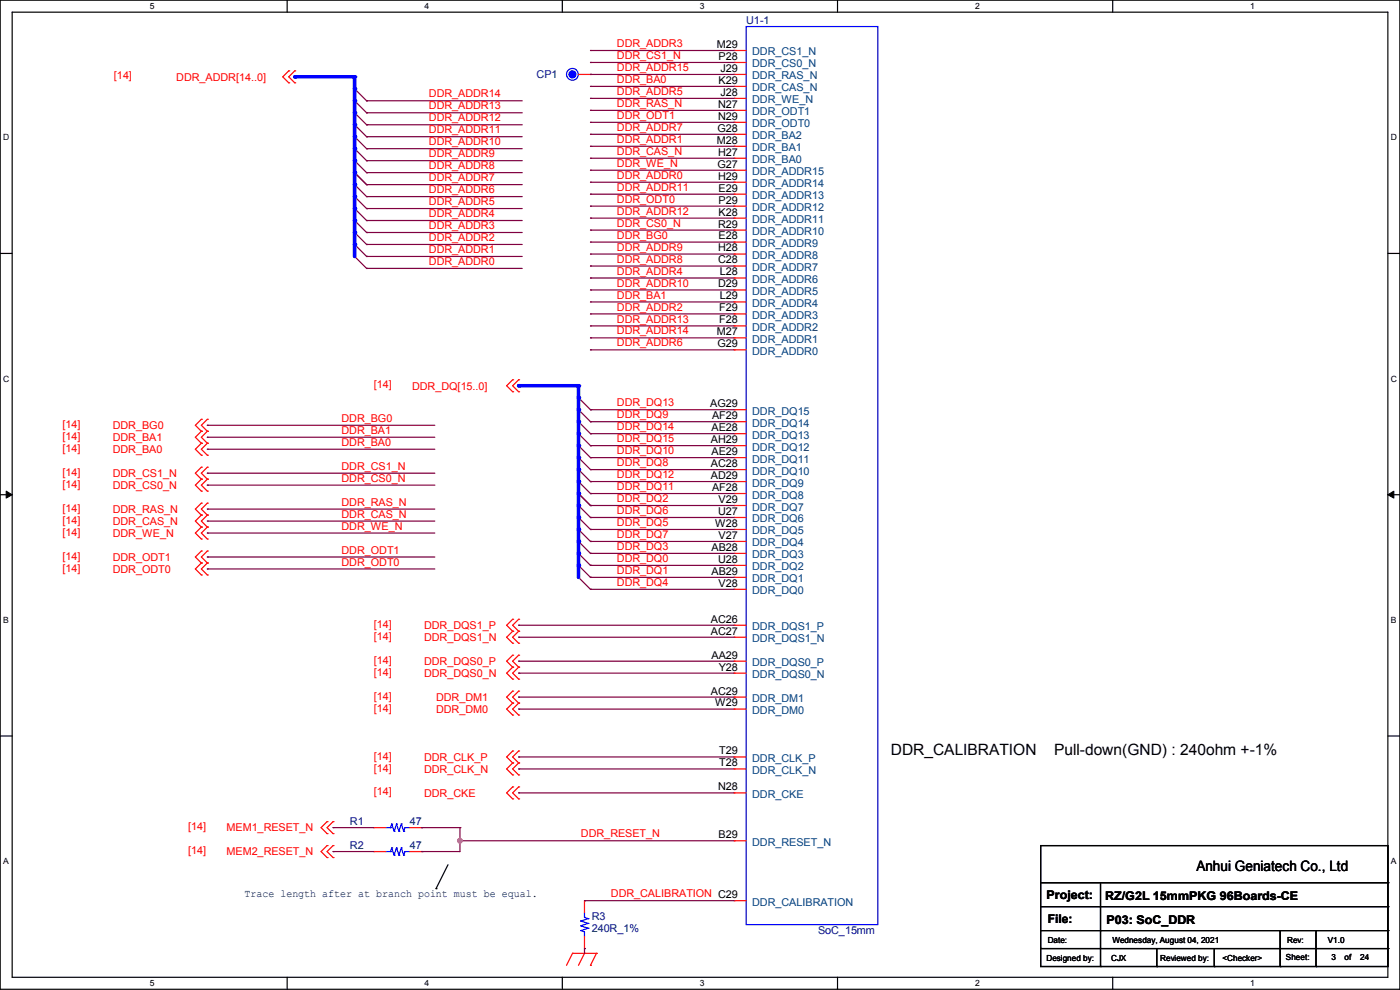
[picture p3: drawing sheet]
<svg xmlns="http://www.w3.org/2000/svg" width="297mm" height="210mm" viewBox="0 0 297 210" stroke-linecap="round" stroke-linejoin="round" font-family="sans-serif">
<path d="M0 0h297v209.8h-297zM2.6 2.6h291.8v204.7h-291.8z" fill="none" stroke="#000" stroke-width=".25"/>
<g fill="#fff">
<path d="M31.7 .3h1v2h-1z"/>
<path d="M31.7 207.6h1v1.9h-1z"/>
</g>
<path d="M60.9 0v2.6M60.9 207.3v2.5" fill="none" stroke="#000" stroke-width=".25"/>
<g fill="#fff">
<path d="M90.1 .3h1v2h-1z"/>
<path d="M90.1 207.6h1v1.9h-1z"/>
</g>
<path d="M119.3 0v2.6M119.3 207.3v2.5" fill="none" stroke="#000" stroke-width=".25"/>
<g fill="#fff">
<path d="M148.5 .3h.9v2h-.9z"/>
<path d="M148.5 207.6h.9v1.9h-.9z"/>
</g>
<path d="M177.7 0v2.6M177.7 207.3v2.5" fill="none" stroke="#000" stroke-width=".25"/>
<g fill="#fff">
<path d="M206.8 .3h1v2h-1z"/>
<path d="M206.8 207.6h1v1.9h-1z"/>
</g>
<path d="M236.1 0v2.6M236.1 207.3v2.5" fill="none" stroke="#000" stroke-width=".25"/>
<g fill="#fff">
<path d="M265.2 .3h1v2h-1z"/>
<path d="M265.2 207.6h1v1.9h-1z"/>
<path d="M.7 28.2h1.2v1.9h-1.2z"/>
<path d="M295.1 28.2h1.2v1.9h-1.2z"/>
<path d="M.7 79.3h1.2v2h-1.2z"/>
<path d="M295.1 79.3h1.2v2h-1.2z"/>
</g>
<path d="M0 53.8h2.6M294.4 53.8h2.6" fill="none" stroke="#000" stroke-width=".25"/>
<g fill="#fff">
<path d="M.7 130.5h1.2v2h-1.2z"/>
<path d="M295.1 130.5h1.1v2h-1.1z"/>
</g>
<path d="M0 104.9h2.6M294.4 104.9h2.6" fill="none" stroke="#000" stroke-width=".25"/>
<path d="M1.3 104.2l1.3 .7-1.3 .8zM294.4 104.9l1.3-.7v1.5z" fill="#000" stroke="#000" stroke-width=".21"/>
<g fill="#fff">
<path d="M.7 181.7h1.2v2h-1.2z"/>
<path d="M295.1 181.7h1.1v2h-1.1z"/>
</g>
<g fill="none" stroke="#000" stroke-width=".25">
<path d="M0 156.1h2.6M294.4 156.1h2.6M220.8 179.4h73.6v25.6h-73.6zM92.5 188.5h.1M95 183.4l-2.5 5.1M220.8 187.2h73.6M220.8 192.3h73.6M220.8 197.4h73.6M233.5 187.2v17.8M271.6 197.4v7.6M279.2 197.4v7.6M294.4 187.2h.1"/>
<path d="M294.4 192.3h.1M294.4 197.4h.1M220.8 201.2h73.6M233.5 205h.1M245.4 205h.1M245.4 201.2v3.8M257.6 205h.1M257.6 201.2v3.8M271.6 205h.1M279.2 205h.1M294.4 201.2h.1"/>
</g>
<g fill="none" stroke="#f00" stroke-width=".25">
<path d="M61.3 15h.1M61.3 17.6h.1M61.3 15l-1.3 1.3 1.3 1.3M62.5 15h.1M62.5 17.6h.1M62.5 15l-1.2 1.3 1.2 1.3M122.7 15.8h2.6M125.3 15.8h.1M155.7 15.8h.1M155.7 18.3h.1M155.7 10.7h.1M155.7 13.3h.1"/>
<path d="M155.7 15.8h2.6M155.7 18.3h2.6M155.7 10.7h2.6M155.7 13.3h2.6M155.7 36.1h.1M155.7 38.7h.1M155.7 23.4h.1M155.7 26h.1M155.7 28.5h.1M155.7 31h.1M155.7 33.6h.1M155.7 20.9h.1"/>
<path d="M155.7 36.1h2.6M155.7 38.7h2.6M155.7 23.4h2.6M155.7 26h2.6M155.7 28.5h2.6M155.7 31h2.6M155.7 33.6h2.6M155.7 20.9h2.6M155.7 41.2h.1M155.7 43.7h.1M155.7 46.3h.1M155.7 48.8h.1"/>
<path d="M155.7 51.4h.1M155.7 53.9h.1M155.7 56.4h.1M155.7 59h.1M155.7 41.2h2.6M155.7 43.7h2.6M155.7 46.3h2.6M155.7 48.8h2.6M155.7 51.4h2.6M155.7 53.9h2.6M155.7 56.4h2.6M155.7 59h2.6"/>
<path d="M155.7 61.5h.1M155.7 64.1h.1M155.7 66.6h.1M155.7 69.1h.1M155.7 71.7h.1M155.7 74.2h.1M155.7 61.5h2.6M155.7 64.1h2.6M155.7 66.6h2.6M155.7 69.1h2.6M155.7 71.7h2.6M155.7 74.2h2.6"/>
<path d="M42.7 88.9h.1M42.7 91.5h.1M42.7 94h.1M42.7 96.6h.1M42.7 99.1h.1M42.7 88.9l-1.3 1.3 1.3 1.3M42.7 91.5l-1.3 1.3 1.3 1.2M42.7 94l-1.3 1.3 1.3 1.3M42.7 99.1l-1.3 1.3 1.3 1.2M44 88.9h.1M44 91.5h.1M44 94h.1"/>
<path d="M44 96.6h.1M44 99.1h.1M44 88.9l-1.3 1.3 1.3 1.3M44 91.5l-1.3 1.3 1.3 1.2M44 94l-1.3 1.3 1.3 1.3M44 99.1l-1.3 1.3 1.3 1.2M108.8 80.6h.1M108.8 83.1h.1M108.8 80.6l-1.3 1.2 1.3 1.3M110 80.6h.1M110 83.1h.1M110 80.6l-1.2 1.2 1.2 1.3"/>
<path d="M155.7 86.9h.1M155.7 89.5h.1M155.7 92h.1M155.7 94.5h.1M155.7 97.1h.1M155.7 99.6h.1M155.7 86.9h2.6M155.7 89.5h2.6M155.7 92h2.6M155.7 94.5h2.6M155.7 97.1h2.6M155.7 99.6h2.6"/>
<path d="M42.7 101.6h.1M42.7 104.2h.1M42.7 106.7h.1M42.7 109.3h.1M42.7 111.8h.1M42.7 114.3h.1M42.7 116.9h.1M42.7 119.4h.1M42.7 101.6l-1.3 1.3 1.3 1.3M42.7 106.7l-1.3 1.3 1.3 1.3M42.7 109.3l-1.3 1.2 1.3 1.3M42.7 111.8l-1.3 1.3 1.3 1.2"/>
<path d="M42.7 116.9l-1.3 1.3 1.3 1.2M42.7 119.4l-1.3 1.3 1.3 1.3M44 101.6h.1M44 104.2h.1M44 106.7h.1M44 109.3h.1M44 111.8h.1M44 114.3h.1M44 116.9h.1M44 119.4h.1M44 101.6l-1.3 1.3 1.3 1.3M44 106.7l-1.3 1.3 1.3 1.3"/>
<path d="M44 109.3l-1.3 1.2 1.3 1.3M44 111.8l-1.3 1.3 1.3 1.2M44 116.9l-1.3 1.3 1.3 1.2M44 119.4l-1.3 1.3 1.3 1.3M155.7 102.2h.1M155.7 104.7h.1M155.7 107.2h.1M155.7 109.8h.1M155.7 112.3h.1M155.7 114.9h.1M155.7 117.4h.1M155.7 119.9h.1"/>
<path d="M155.7 102.2h2.6M155.7 104.7h2.6M155.7 107.2h2.6M155.7 109.8h2.6M155.7 112.3h2.6M155.7 114.9h2.6M155.7 117.4h2.6M155.7 119.9h2.6M42.7 122h.1M44 122h.1M108.8 131.4h.1M108.8 133.9h.1"/>
<path d="M108.8 136.4h.1M108.8 139h.1M108.8 131.4l-1.3 1.2 1.3 1.3M108.8 133.9l-1.3 1.3 1.3 1.2M108.8 139l-1.3 1.3 1.3 1.2M110 131.4h.1M110 133.9h.1M110 136.4h.1M110 139h.1M110 131.4l-1.2 1.2 1.2 1.3M110 133.9l-1.2 1.3 1.2 1.2M110 139l-1.2 1.3 1.2 1.2"/>
<path d="M155.7 122.5h.1M155.7 125h.1M155.7 132.6h.1M155.7 135.2h.1M155.7 122.5h2.6M155.7 125h2.6M155.7 132.6h2.6M155.7 135.2h2.6M108.8 141.5h.1M108.8 144.1h.1M108.8 146.6h.1M108.8 149.1h.1"/>
<path d="M108.8 151.7h.1M108.8 159.3h.1M108.8 141.5l-1.3 1.3 1.3 1.3M108.8 146.6l-1.3 1.3 1.3 1.2M108.8 149.1l-1.3 1.3 1.3 1.3M108.8 159.3l-1.3 1.3 1.3 1.2M110 141.5h.1M110 144.1h.1M110 146.6h.1M110 149.1h.1M110 151.7h.1M110 159.3h.1"/>
<path d="M110 141.5l-1.2 1.3 1.2 1.3M110 146.6l-1.2 1.3 1.2 1.2M110 149.1l-1.2 1.3 1.2 1.3M110 159.3l-1.2 1.3 1.2 1.2M155.7 140.3h.1M155.7 142.8h.1M155.7 147.9h.1M155.7 150.4h.1M155.7 140.3h2.6M155.7 142.8h2.6M155.7 147.9h2.6M155.7 150.4h2.6"/>
<path d="M69.4 174.3h.1M69.4 176.8h.1M69.4 179.4h.1M69.4 174.3l-1.3 1.3 1.3 1.2M69.4 179.4l-1.3 1.2 1.3 1.3M70.7 174.3h.1M70.7 176.8h.1M70.7 179.4h.1M70.7 174.3l-1.3 1.3 1.3 1.2M70.7 179.4l-1.3 1.2 1.3 1.3M79.3 175.6h.1M79.3 175.6h2.5"/>
<path d="M86.9 175.6h2.6M89.5 175.6h.1M108.8 161.8h.1M108.8 164.4h.1M108.8 166.9h.1M108.8 169.5h.1M108.8 161.8l-1.3 1.3 1.3 1.3M108.8 166.9l-1.3 1.3 1.3 1.3M110 161.8h.1M110 164.4h.1M110 166.9h.1M110 169.5h.1"/>
<path d="M110 161.8l-1.2 1.3 1.2 1.3M110 166.9l-1.2 1.3 1.2 1.3M155.7 160.6h.1M155.7 163.1h.1M155.7 168.2h.1M155.7 178.4h.1M155.7 160.6h2.6M155.7 163.1h2.6M155.7 168.2h2.6M155.7 178.4h2.6M69.4 181.9h.1M70.7 181.9h.1"/>
<path d="M79.3 180.6h.1M79.3 180.6h2.5M86.9 180.6h2.6M89.5 180.6h.1M124 191.1h.1M124 191.1v2.5M124 198.7v2.5M155.7 191.1h.1M155.7 191.1h2.6M121.5 202.2h.1M121.5 202.2l-1.3 2.6M121.5 202.2h5"/>
<path d="M124 202.2h.1M124 201.2h.1M124 202.2l-1.3 2.6M125.3 204.8h.1M126.5 202.2h.1M126.5 202.2l-1.2 2.6"/>
</g>
<g fill="none" stroke="#800040" stroke-width=".25">
<path d="M75.2 18.8l2.6 2.6M125.3 10.7h.1M125.3 13.3h.1M125.3 10.7h30.4M125.3 13.3h30.4M75.2 21.4l2.6 2.5M75.2 23.9l2.6 2.6M75.2 26.5l2.6 2.5M75.2 29l2.6 2.5M75.2 31.5l2.6 2.6M75.2 34.1l2.6 2.5M75.2 36.6l2.6 2.6"/>
<path d="M75.2 39.2l2.6 2.5M77.8 21.4h.1M77.8 23.9h.1M77.8 26.5h.1M77.8 29h.1M77.8 31.5h.1M77.8 34.1h.1M77.8 36.6h.1M77.8 39.2h.1M75.2 41.7l2.6 2.5M75.2 44.2l2.6 2.6M75.2 46.8l2.6 2.5"/>
<path d="M75.2 49.3l2.6 2.6M75.2 51.9l2.6 2.5M75.2 54.4l2.6 2.5M77.8 41.7h.1M77.8 44.2h.1M77.8 46.8h.1M77.8 49.3h.1M77.8 51.9h.1M77.8 54.4h.1M77.8 56.9h.1M122.7 84.4l2.6 2.5M122.7 86.9l2.6 2.6"/>
<path d="M122.7 89.5l2.6 2.5M122.7 92l2.6 2.5M122.7 94.5l2.6 2.6M122.7 97.1l2.6 2.5M122.7 99.6l2.6 2.6M125.3 86.9h.1M125.3 89.5h.1M125.3 92h.1M125.3 94.5h.1M125.3 97.1h.1M125.3 99.6h.1M122.7 102.2l2.6 2.5"/>
<path d="M122.7 104.7l2.6 2.5M122.7 107.2l2.6 2.6M122.7 109.8l2.6 2.5M122.7 112.3l2.6 2.6M122.7 114.9l2.6 2.5M122.7 117.4l2.6 2.5M122.7 119.9l2.6 2.6M125.3 102.2h.1M125.3 104.7h.1M125.3 107.2h.1M125.3 109.8h.1M125.3 112.3h.1"/>
<path d="M125.3 114.9h.1M125.3 117.4h.1M125.3 119.9h.1M122.7 122.5l2.6 2.5M125.3 122.5h.1M125.3 125h.1"/>
</g>
<g fill="none" stroke="#00f" stroke-width=".25">
<path d="M158.3 5.6h27.9v190.5h-27.9zM81.8 175.6h1M82.8 175.6h.1M83.1 179.9h.1M83.1 174.8h.1M83.1 179.9l.5 1.5M83.1 179.9l-.3 .7M83.1 174.8l.5 1.5M83.1 174.8l-.3 .8M83.6 176.3h.1M84.1 179.9h.1M84.1 174.8h.1"/>
<path d="M84.1 179.9l.5 1.5M84.1 179.9l-.5 1.5M84.1 174.8l.5 1.5M84.1 174.8l-.5 1.5M84.6 176.3h.1M85.1 179.9h.1M85.1 174.8h.1M85.1 179.9l.5 1.5M85.1 179.9l-.5 1.5M85.1 174.8l.5 1.5M85.1 174.8l-.5 1.5M85.6 176.3h.1"/>
<path d="M86.9 175.6h-1l-.3 .7M81.8 180.6h1M82.8 180.6h.1M83.6 181.4h.1M84.6 181.4h.1M85.6 181.4h.1M86.9 180.6h-1l-.3 .8M123.2 197.4h.1M123.2 196.4h.1M123.2 195.4h.1M123.2 197.4l.8 .3v1M123.2 196.4l1.6 .5"/>
<path d="M123.2 195.4l1.6 .5M124 194.6h.1M124 194.6l.8 .3M124 193.6v1M124.8 196.9h.1M124.8 195.9h.1M124.8 194.9h.1M124.8 196.9l-1.6 .5M124.8 195.9l-1.6 .5M124.8 194.9l-1.6 .5"/>
<circle cx="121.4" cy="15.8" r="1.25"/>
</g>
<circle cx="121.4" cy="15.8" r=".74" fill="#00f" stroke="#00f" stroke-width=".25"/>
<path d="M62.5 16.3h12.7" fill="none" stroke="#00f" stroke-width=".76"/>
<circle cx="62.5" cy="16.3" r=".38" fill="#00f"/>
<path d="M75.2 16.3v2.5" fill="none" stroke="#00f" stroke-width=".76"/>
<circle cx="75.2" cy="16.3" r=".38" fill="#00f"/>
<path d="M125.3 15.8h.1M125.3 15.8h30.4" fill="none" stroke="#800040" stroke-width=".25"/>
<path d="M75.2 18.8v2.6" fill="none" stroke="#00f" stroke-width=".76"/>
<circle cx="75.2" cy="18.8" r=".38" fill="#00f"/>
<path d="M125.3 18.3h.1M125.3 18.3h30.4" fill="none" stroke="#800040" stroke-width=".25"/>
<path d="M75.2 21.4v2.5" fill="none" stroke="#00f" stroke-width=".76"/>
<circle cx="75.2" cy="21.4" r=".38" fill="#00f"/>
<path d="M77.8 21.4h.1M77.8 21.4h33M125.3 20.9h.1M125.3 20.9h30.4" fill="none" stroke="#800040" stroke-width=".25"/>
<path d="M75.2 23.9v2.6" fill="none" stroke="#00f" stroke-width=".76"/>
<circle cx="75.2" cy="23.9" r=".38" fill="#00f"/>
<path d="M77.8 23.9h.1M77.8 23.9h33M125.3 23.4h.1M125.3 23.4h30.4" fill="none" stroke="#800040" stroke-width=".25"/>
<path d="M75.2 26.5v2.5" fill="none" stroke="#00f" stroke-width=".76"/>
<circle cx="75.2" cy="26.5" r=".38" fill="#00f"/>
<path d="M77.8 26.5h.1M77.8 26.5h33M125.3 26h.1M125.3 26h30.4" fill="none" stroke="#800040" stroke-width=".25"/>
<path d="M75.2 29v2.5" fill="none" stroke="#00f" stroke-width=".76"/>
<circle cx="75.2" cy="29" r=".38" fill="#00f"/>
<path d="M77.8 29h.1M77.8 29h33M125.3 28.5h.1M125.3 28.5h30.4" fill="none" stroke="#800040" stroke-width=".25"/>
<path d="M75.2 31.5v2.6" fill="none" stroke="#00f" stroke-width=".76"/>
<circle cx="75.2" cy="31.5" r=".38" fill="#00f"/>
<path d="M77.8 31.5h.1M77.8 31.5h33M125.3 31h.1M125.3 31h30.4" fill="none" stroke="#800040" stroke-width=".25"/>
<path d="M75.2 34.1v2.5" fill="none" stroke="#00f" stroke-width=".76"/>
<circle cx="75.2" cy="34.1" r=".38" fill="#00f"/>
<path d="M77.8 34.1h.1M77.8 34.1h33M125.3 33.6h.1M125.3 33.6h30.4" fill="none" stroke="#800040" stroke-width=".25"/>
<path d="M75.2 36.6v2.6" fill="none" stroke="#00f" stroke-width=".76"/>
<circle cx="75.2" cy="36.6" r=".38" fill="#00f"/>
<path d="M77.8 36.6h.1M77.8 36.6h33M125.3 36.1h.1M125.3 36.1h30.4" fill="none" stroke="#800040" stroke-width=".25"/>
<path d="M75.2 39.2v2.5" fill="none" stroke="#00f" stroke-width=".76"/>
<circle cx="75.2" cy="39.2" r=".38" fill="#00f"/>
<path d="M77.8 39.2h.1M77.8 39.2h33M125.3 38.7h.1M125.3 38.7h30.4" fill="none" stroke="#800040" stroke-width=".25"/>
<path d="M75.2 41.7v2.5" fill="none" stroke="#00f" stroke-width=".76"/>
<circle cx="75.2" cy="41.7" r=".38" fill="#00f"/>
<path d="M77.8 41.7h.1M77.8 41.7h33M125.3 41.2h.1M125.3 41.2h30.4" fill="none" stroke="#800040" stroke-width=".25"/>
<path d="M75.2 44.2v2.6" fill="none" stroke="#00f" stroke-width=".76"/>
<circle cx="75.2" cy="44.2" r=".38" fill="#00f"/>
<path d="M77.8 44.2h.1M77.8 44.2h33M125.3 43.7h.1M125.3 43.7h30.4" fill="none" stroke="#800040" stroke-width=".25"/>
<path d="M75.2 46.8v2.5" fill="none" stroke="#00f" stroke-width=".76"/>
<circle cx="75.2" cy="46.8" r=".38" fill="#00f"/>
<path d="M77.8 46.8h.1M77.8 46.8h33M125.3 46.3h.1M125.3 46.3h30.4" fill="none" stroke="#800040" stroke-width=".25"/>
<path d="M75.2 49.3v2.6" fill="none" stroke="#00f" stroke-width=".76"/>
<circle cx="75.2" cy="49.3" r=".38" fill="#00f"/>
<path d="M77.8 49.3h.1M77.8 49.3h33M125.3 48.8h.1M125.3 48.8h30.4" fill="none" stroke="#800040" stroke-width=".25"/>
<path d="M75.2 51.9v2.5" fill="none" stroke="#00f" stroke-width=".76"/>
<circle cx="75.2" cy="51.9" r=".38" fill="#00f"/>
<g fill="none" stroke="#800040" stroke-width=".25">
<path d="M77.8 51.9h.1M77.8 54.4h.1M77.8 56.9h.1M77.8 51.9h33M77.8 54.4h33M77.8 56.9h33M125.3 51.4h.1M125.3 53.9h.1M125.3 56.4h.1M125.3 59h.1M125.3 51.4h30.4M125.3 53.9h30.4"/>
<path d="M125.3 56.4h30.4M125.3 59h30.4M125.3 61.5h.1M125.3 64.1h.1M125.3 66.6h.1M125.3 69.1h.1M125.3 71.7h.1M125.3 74.2h.1M125.3 61.5h30.4M125.3 64.1h30.4M125.3 66.6h30.4M125.3 69.1h30.4"/>
<path d="M125.3 71.7h30.4M125.3 74.2h30.4"/>
</g>
<path d="M110 81.8h12.7" fill="none" stroke="#00f" stroke-width=".76"/>
<circle cx="110" cy="81.8" r=".38" fill="#00f"/>
<path d="M122.7 81.8v2.6" fill="none" stroke="#00f" stroke-width=".76"/>
<circle cx="122.7" cy="81.8" r=".38" fill="#00f"/>
<path d="M122.7 84.4v2.5" fill="none" stroke="#00f" stroke-width=".76"/>
<circle cx="122.7" cy="84.4" r=".38" fill="#00f"/>
<path d="M122.7 86.9v2.6" fill="none" stroke="#00f" stroke-width=".76"/>
<circle cx="122.7" cy="86.9" r=".38" fill="#00f"/>
<path d="M44 90.2h.1M44 90.2h48.2M125.3 86.9h.1M125.3 86.9h30.4" fill="none" stroke="#800040" stroke-width=".25"/>
<path d="M122.7 89.5v2.5" fill="none" stroke="#00f" stroke-width=".76"/>
<circle cx="122.7" cy="89.5" r=".38" fill="#00f"/>
<path d="M44 92.8h.1M44 92.8h48.2M125.3 89.5h.1M125.3 89.5h30.4" fill="none" stroke="#800040" stroke-width=".25"/>
<path d="M122.7 92v2.5" fill="none" stroke="#00f" stroke-width=".76"/>
<circle cx="122.7" cy="92" r=".38" fill="#00f"/>
<path d="M44 95.3h.1M44 95.3h48.2M125.3 92h.1M125.3 92h30.4" fill="none" stroke="#800040" stroke-width=".25"/>
<path d="M122.7 94.5v2.6" fill="none" stroke="#00f" stroke-width=".76"/>
<circle cx="122.7" cy="94.5" r=".38" fill="#00f"/>
<path d="M125.3 94.5h.1M125.3 94.5h30.4" fill="none" stroke="#800040" stroke-width=".25"/>
<path d="M122.7 97.1v2.5" fill="none" stroke="#00f" stroke-width=".76"/>
<circle cx="122.7" cy="97.1" r=".38" fill="#00f"/>
<path d="M125.3 97.1h.1M125.3 97.1h30.4M44 100.4h.1M44 100.4h48.2" fill="none" stroke="#800040" stroke-width=".25"/>
<path d="M122.7 99.6v2.6" fill="none" stroke="#00f" stroke-width=".76"/>
<circle cx="122.7" cy="99.6" r=".38" fill="#00f"/>
<path d="M125.3 99.6h.1M125.3 99.6h30.4M44 102.9h.1M44 102.9h48.2" fill="none" stroke="#800040" stroke-width=".25"/>
<path d="M122.7 102.2v2.5" fill="none" stroke="#00f" stroke-width=".76"/>
<circle cx="122.7" cy="102.2" r=".38" fill="#00f"/>
<path d="M125.3 102.2h.1M125.3 102.2h30.4" fill="none" stroke="#800040" stroke-width=".25"/>
<path d="M122.7 104.7v2.5" fill="none" stroke="#00f" stroke-width=".76"/>
<circle cx="122.7" cy="104.7" r=".38" fill="#00f"/>
<path d="M44 108h.1M44 108h48.2M125.3 104.7h.1M125.3 104.7h30.4" fill="none" stroke="#800040" stroke-width=".25"/>
<path d="M122.7 107.2v2.6" fill="none" stroke="#00f" stroke-width=".76"/>
<circle cx="122.7" cy="107.2" r=".38" fill="#00f"/>
<path d="M44 110.5h.1M44 110.5h48.2M125.3 107.2h.1M125.3 107.2h30.4" fill="none" stroke="#800040" stroke-width=".25"/>
<path d="M122.7 109.8v2.5" fill="none" stroke="#00f" stroke-width=".76"/>
<circle cx="122.7" cy="109.8" r=".38" fill="#00f"/>
<path d="M44 113.1h.1M44 113.1h48.2M125.3 109.8h.1M125.3 109.8h30.4" fill="none" stroke="#800040" stroke-width=".25"/>
<path d="M122.7 112.3v2.6" fill="none" stroke="#00f" stroke-width=".76"/>
<circle cx="122.7" cy="112.3" r=".38" fill="#00f"/>
<path d="M125.3 112.3h.1M125.3 112.3h30.4" fill="none" stroke="#800040" stroke-width=".25"/>
<path d="M122.7 114.9v2.5" fill="none" stroke="#00f" stroke-width=".76"/>
<circle cx="122.7" cy="114.9" r=".38" fill="#00f"/>
<path d="M44 118.2h.1M44 118.2h48.2M125.3 114.9h.1M125.3 114.9h30.4" fill="none" stroke="#800040" stroke-width=".25"/>
<path d="M122.7 117.4v2.5" fill="none" stroke="#00f" stroke-width=".76"/>
<circle cx="122.7" cy="117.4" r=".38" fill="#00f"/>
<path d="M125.3 117.4h.1M125.3 117.4h30.4M44 120.7h.1M44 120.7h48.2" fill="none" stroke="#800040" stroke-width=".25"/>
<path d="M122.7 119.9v2.6" fill="none" stroke="#00f" stroke-width=".76"/>
<circle cx="122.7" cy="119.9" r=".38" fill="#00f"/>
<g fill="none" stroke="#800040" stroke-width=".25">
<path d="M125.3 119.9h.1M125.3 119.9h30.4M110 132.6h.1M110 135.2h.1M110 132.6h45.7M110 135.2h45.7M125.3 122.5h.1M125.3 125h.1M125.3 122.5h30.4M125.3 125h30.4M110 140.3h.1M110 142.8h.1"/>
<path d="M110 147.9h.1M110 150.4h.1M110 140.3h45.7M110 142.8h45.7M110 147.9h45.7M110 150.4h45.7M70.7 175.6h.1M70.7 175.6h8.6M89.5 175.6h.1M89.5 175.6h8.1M97.6 175.6h.1M97.6 178.4h.1"/>
<path d="M97.6 175.6v5h-8.1M97.6 178.4h58.1M110 160.6h.1M110 163.1h.1M110 168.2h.1M110 160.6h45.7M110 163.1h45.7M110 168.2h45.7M70.7 180.6h.1M70.7 180.6h8.6M89.5 180.6h.1M124 191.1h.1"/>
<path d="M124 191.1h31.7M124 201.2h.1M124 201.2v1"/>
</g>
<circle cx="97.6" cy="178.3" r=".49" fill="#f0f" stroke="#f0f" stroke-width=".25"/>
<g font-size="3.3">
<text x="189" y="160.2">DDR_CALIBRATION</text>
<text x="223.6" y="160.2">Pull-down(GND) : 240ohm +-1%</text>
</g>
<text font-size="3" x="253.8" y="184.7">Anhui Geniatech Co., Ltd</text>
<g font-size="2.5">
<text x="222" y="190.6">Project:</text>
<text x="234.5" y="190.9">RZ/G2L 15mmPKG 96Boards-CE</text>
<text x="222.3" y="195.7">File:</text>
<text x="234.7" y="196">P03: SoC_DDR</text>
</g>
<g font-size="2.3" fill="#000080">
<text x="158.3" y="5.2">U1-1</text>
<text x="113.8" y="16.6">CP1</text>
<text x="74.2" y="175.1">R1</text>
<text x="86.9" y="175.1">47</text>
<text x="74.2" y="180.2">R2</text>
<text x="86.9" y="180.2">47</text>
<text x="125.5" y="195.2">R3</text>
<text x="125.5" y="197.7">240R_1%</text>
<text x="173.5" y="198.2">SoC_15mm</text>
</g>
<g font-size="2.3" fill="#f00">
<text x="130.9" y="10">DDR_ADDR3</text>
<text x="24.2" y="16.8">[14]</text>
<text x="37.4" y="17.1">DDR_ADDR[14..0]</text>
<text x="130.9" y="12.5">DDR_CS1_N</text>
<text x="130.9" y="15.1">DDR_ADDR15</text>
<text x="130.9" y="17.6">DDR_BA0</text>
<text x="91" y="20.7">DDR_ADDR14</text>
<text x="91" y="23.2">DDR_ADDR13</text>
<text x="130.9" y="20.1">DDR_ADDR5</text>
<text x="130.9" y="22.7">DDR_RAS_N</text>
<text x="91" y="25.7">DDR_ADDR12</text>
<text x="91" y="28.3">DDR_ADDR11</text>
<text x="130.9" y="25.2">DDR_ODT1</text>
<text x="130.9" y="27.8">DDR_ADDR7</text>
<text x="91" y="30.8">DDR_ADDR10</text>
<text x="91" y="33.4">DDR_ADDR9</text>
<text x="91" y="35.9">DDR_ADDR8</text>
<text x="130.9" y="30.3">DDR_ADDR1</text>
<text x="130.9" y="32.9">DDR_CAS_N</text>
<text x="130.9" y="35.4">DDR_WE_N</text>
<text x="91" y="38.4">DDR_ADDR7</text>
<text x="91" y="41">DDR_ADDR6</text>
<text x="130.9" y="37.9">DDR_ADDR0</text>
<text x="130.9" y="40.5">DDR_ADDR11</text>
<text x="91" y="43.5">DDR_ADDR5</text>
<text x="91" y="46.1">DDR_ADDR4</text>
<text x="130.9" y="43">DDR_ODT0</text>
<text x="130.9" y="45.5">DDR_ADDR12</text>
<text x="91" y="48.6">DDR_ADDR3</text>
<text x="91" y="51.1">DDR_ADDR2</text>
<text x="91" y="53.7">DDR_ADDR1</text>
<text x="130.9" y="48.1">DDR_CS0_N</text>
<text x="130.9" y="50.6">DDR_BG0</text>
<text x="130.9" y="53.2">DDR_ADDR9</text>
<text x="91" y="56.2">DDR_ADDR0</text>
<text x="130.9" y="55.7">DDR_ADDR8</text>
<text x="130.9" y="58.3">DDR_ADDR4</text>
<text x="130.9" y="60.8">DDR_ADDR10</text>
<text x="130.9" y="63.3">DDR_BA1</text>
<text x="130.9" y="65.9">DDR_ADDR2</text>
<text x="130.9" y="68.4">DDR_ADDR13</text>
<text x="130.9" y="71">DDR_ADDR14</text>
<text x="130.9" y="73.5">DDR_ADDR6</text>
<text x="79.3" y="82.4">[14]</text>
<text x="87.4" y="82.6">DDR_DQ[15..0]</text>
<text x="72.4" y="89.5">DDR_BG0</text>
<text x="130.9" y="86.2">DDR_DQ13</text>
<text x="130.9" y="88.7">DDR_DQ9</text>
<text x="13.3" y="90.8">[14]</text>
<text x="13.3" y="93.3">[14]</text>
<text x="13.3" y="95.8">[14]</text>
<text x="23.9" y="91">DDR_BG0</text>
<text x="23.9" y="93.6">DDR_BA1</text>
<text x="72.4" y="92">DDR_BA1</text>
<text x="72.4" y="94.6">DDR_BA0</text>
<text x="130.9" y="91.3">DDR_DQ14</text>
<text x="130.9" y="93.8">DDR_DQ15</text>
<text x="13.3" y="100.9">[14]</text>
<text x="23.9" y="96.1">DDR_BA0</text>
<text x="23.9" y="101.2">DDR_CS1_N</text>
<text x="72.4" y="99.7">DDR_CS1_N</text>
<text x="130.9" y="96.4">DDR_DQ10</text>
<text x="130.9" y="98.9">DDR_DQ8</text>
<text x="130.9" y="101.4">DDR_DQ12</text>
<text x="13.3" y="103.5">[14]</text>
<text x="23.9" y="103.7">DDR_CS0_N</text>
<text x="72.4" y="102.2">DDR_CS0_N</text>
<text x="72.4" y="107.3">DDR_RAS_N</text>
<text x="130.9" y="104">DDR_DQ11</text>
<text x="130.9" y="106.5">DDR_DQ2</text>
<text x="13.3" y="108.5">[14]</text>
<text x="13.3" y="111.1">[14]</text>
<text x="13.3" y="113.6">[14]</text>
<text x="23.9" y="108.8">DDR_RAS_N</text>
<text x="23.9" y="111.3">DDR_CAS_N</text>
<text x="23.9" y="113.9">DDR_WE_N</text>
<text x="72.4" y="109.8">DDR_CAS_N</text>
<text x="72.4" y="112.4">DDR_WE_N</text>
<text x="130.9" y="109.1">DDR_DQ6</text>
<text x="130.9" y="111.6">DDR_DQ5</text>
<text x="13.3" y="118.7">[14]</text>
<text x="23.9" y="119">DDR_ODT1</text>
<text x="72.4" y="117.4">DDR_ODT1</text>
<text x="72.4" y="120">DDR_ODT0</text>
<text x="130.9" y="114.1">DDR_DQ7</text>
<text x="130.9" y="116.7">DDR_DQ3</text>
<text x="130.9" y="119.2">DDR_DQ0</text>
<text x="13.3" y="121.2">[14]</text>
<text x="23.9" y="121.5">DDR_ODT0</text>
<text x="130.9" y="121.8">DDR_DQ1</text>
<text x="130.9" y="124.3">DDR_DQ4</text>
<text x="79.3" y="133.2">[14]</text>
<text x="79.3" y="135.7">[14]</text>
<text x="90" y="133.4">DDR_DQS1_P</text>
<text x="90" y="136">DDR_DQS1_N</text>
<text x="79.3" y="140.8">[14]</text>
<text x="79.3" y="143.3">[14]</text>
<text x="90" y="141.1">DDR_DQS0_P</text>
<text x="90" y="143.6">DDR_DQS0_N</text>
<text x="79.3" y="148.4">[14]</text>
<text x="92.5" y="148.7">DDR_DM1</text>
<text x="79.3" y="151">[14]</text>
<text x="92.5" y="151.2">DDR_DM0</text>
<text x="79.3" y="161.1">[14]</text>
<text x="90" y="161.4">DDR_CLK_P</text>
<text x="79.3" y="163.7">[14]</text>
<text x="90" y="163.9">DDR_CLK_N</text>
<text x="79.3" y="168.7">[14]</text>
<text x="90" y="169">DDR_CKE</text>
<text x="39.9" y="176.1">[14]</text>
<text x="48.1" y="176.4">MEM1_RESET_N</text>
<text x="123.2" y="177.6">DDR_RESET_N</text>
<text x="39.9" y="181.2">[14]</text>
<text x="48.1" y="181.4">MEM2_RESET_N</text>
<text x="129.6" y="190.3">DDR_CALIBRATION C29</text>
</g>
<g font-size="2.3">
<text x="152.1" y="10.2">M29</text>
<text x="152.5" y="17.8">K29</text>
<text x="152.5" y="12.7">P28</text>
<text x="152.8" y="15.2">J29</text>
<text x="152.3" y="22.9">N27</text>
<text x="152.8" y="20.3">J28</text>
<text x="152.2" y="27.9">G28</text>
<text x="152.3" y="25.4">N29</text>
<text x="152.1" y="30.5">M28</text>
<text x="152.2" y="35.6">G27</text>
<text x="152.3" y="33">H27</text>
<text x="152.3" y="38.1">H29</text>
<text x="152.5" y="40.6">E29</text>
<text x="152.5" y="43.2">P29</text>
<text x="152.5" y="45.7">K28</text>
<text x="152.3" y="48.3">R29</text>
<text x="152.3" y="53.3">H28</text>
<text x="152.5" y="50.8">E28</text>
<text x="152.3" y="55.9">C28</text>
<text x="152.7" y="58.4">L28</text>
<text x="152.3" y="61">D29</text>
<text x="152.7" y="63.5">L29</text>
<text x="152.1" y="71.1">M27</text>
<text x="152.6" y="66">F29</text>
<text x="152.6" y="68.6">F28</text>
<text x="152.2" y="73.7">G29</text>
<text x="150.7" y="86.4">AG29</text>
<text x="151.1" y="88.9">AF29</text>
<text x="150.8" y="94">AH29</text>
<text x="150.9" y="91.4">AE28</text>
<text x="150.8" y="99.1">AC28</text>
<text x="150.8" y="101.6">AD29</text>
<text x="150.9" y="96.5">AE29</text>
<text x="151.1" y="104.1">AF28</text>
<text x="152.5" y="106.7">V29</text>
<text x="151.7" y="111.8">W28</text>
<text x="152.3" y="109.2">U27</text>
<text x="150.9" y="116.8">AB28</text>
<text x="152.3" y="119.4">U28</text>
<text x="152.5" y="114.3">V27</text>
<text x="150.9" y="121.9">AB29</text>
<text x="152.5" y="124.5">V28</text>
<text x="150.8" y="132.1">AC26</text>
<text x="150.8" y="134.6">AC27</text>
<text x="150.9" y="139.7">AA29</text>
<text x="152.5" y="142.2">Y28</text>
<text x="150.8" y="147.3">AC29</text>
<text x="151.7" y="149.9">W29</text>
<text x="152.6" y="160">T29</text>
<text x="152.3" y="167.6">N28</text>
<text x="152.6" y="162.6">T28</text>
<text x="152.5" y="177.8">B29</text>
</g>
<g font-size="2.3" fill="#004080">
<text x="159.6" y="11.8">DDR_CS1_N</text>
<text x="159.6" y="16.8">DDR_RAS_N</text>
<text x="159.6" y="14.3">DDR_CS0_N</text>
<text x="159.6" y="19.4">DDR_CAS_N</text>
<text x="159.6" y="21.9">DDR_WE_N</text>
<text x="159.6" y="24.5">DDR_ODT1</text>
<text x="159.6" y="27">DDR_ODT0</text>
<text x="159.6" y="29.5">DDR_BA2</text>
<text x="159.6" y="32.1">DDR_BA1</text>
<text x="159.6" y="34.6">DDR_BA0</text>
<text x="159.6" y="37.2">DDR_ADDR15</text>
<text x="159.6" y="39.7">DDR_ADDR14</text>
<text x="159.6" y="42.2">DDR_ADDR13</text>
<text x="159.6" y="44.8">DDR_ADDR12</text>
<text x="159.6" y="47.3">DDR_ADDR11</text>
<text x="159.6" y="49.9">DDR_ADDR10</text>
<text x="159.6" y="52.4">DDR_ADDR9</text>
<text x="159.6" y="54.9">DDR_ADDR8</text>
<text x="159.6" y="57.5">DDR_ADDR7</text>
<text x="159.6" y="60">DDR_ADDR6</text>
<text x="159.6" y="62.6">DDR_ADDR5</text>
<text x="159.6" y="65.1">DDR_ADDR4</text>
<text x="159.6" y="67.6">DDR_ADDR3</text>
<text x="159.6" y="70.2">DDR_ADDR2</text>
<text x="159.6" y="72.7">DDR_ADDR1</text>
<text x="159.6" y="75.3">DDR_ADDR0</text>
<text x="159.6" y="88">DDR_DQ15</text>
<text x="159.6" y="90.5">DDR_DQ14</text>
<text x="159.6" y="93">DDR_DQ13</text>
<text x="159.6" y="95.6">DDR_DQ12</text>
<text x="159.6" y="98.1">DDR_DQ11</text>
<text x="159.6" y="100.7">DDR_DQ10</text>
<text x="159.6" y="103.2">DDR_DQ9</text>
<text x="159.6" y="105.7">DDR_DQ8</text>
<text x="159.6" y="108.3">DDR_DQ7</text>
<text x="159.6" y="110.8">DDR_DQ6</text>
<text x="159.6" y="113.4">DDR_DQ5</text>
<text x="159.6" y="115.9">DDR_DQ4</text>
<text x="159.6" y="118.4">DDR_DQ3</text>
<text x="159.6" y="121">DDR_DQ2</text>
<text x="159.6" y="123.5">DDR_DQ1</text>
<text x="159.6" y="126.1">DDR_DQ0</text>
<text x="159.6" y="133.7">DDR_DQS1_P</text>
<text x="159.6" y="136.2">DDR_DQS1_N</text>
<text x="159.6" y="141.3">DDR_DQS0_P</text>
<text x="159.6" y="143.8">DDR_DQS0_N</text>
<text x="159.6" y="148.9">DDR_DM1</text>
<text x="159.6" y="151.5">DDR_DM0</text>
<text x="159.6" y="161.6">DDR_CLK_P</text>
<text x="159.6" y="164.2">DDR_CLK_N</text>
<text x="159.6" y="169.2">DDR_CKE</text>
<text x="159.6" y="179.4">DDR_RESET_N</text>
<text x="159.6" y="192.1">DDR_CALIBRATION</text>
</g>
<text font-size="2.3" fill="#000040" x="51.9" y="190.4">Trace length after at branch point must be equal.</text>
<g font-size="1.8">
<text x="31.8" y="1.9">5</text>
<text x="90.1" y="1.9">4</text>
<text x="148.5" y="1.9">3</text>
<text x="206.8" y="1.9">2</text>
<text x="265.2" y="1.9">1</text>
<text x=".7" y="29.8">D</text>
<text x="295.1" y="29.8">D</text>
<text x=".7" y="80.9">C</text>
<text x="295.1" y="80.9">C</text>
<text x=".7" y="132.1">B</text>
<text x="295.1" y="132.1">B</text>
<text x=".7" y="183.3">A</text>
<text x="295.1" y="183.3">A</text>
<text x="222" y="203.8">Designed by:</text>
<text x="222.3" y="200">Date:</text>
<text x="235.7" y="203.8">CJX</text>
<text x="236" y="200">Wednesday, August 04, 2021</text>
<text x="246.1" y="203.8">Reviewed by:</text>
<text x="259.4" y="203.8">&lt;Checker&gt;</text>
<text x="272.8" y="203.6">Sheet:</text>
<text x="273.1" y="200">Rev:</text>
<text x="281.7" y="200">V1.0</text>
<text x="282.5" y="203.6">3</text>
<text x="285.3" y="203.6">of</text>
<text x="288.6" y="203.6">24</text>
<text x="31.8" y="209.2">5</text>
<text x="90.1" y="209.2">4</text>
<text x="148.5" y="209.2">3</text>
<text x="206.8" y="209.2">2</text>
<text x="265.2" y="209.2">1</text>
</g>
</svg>
